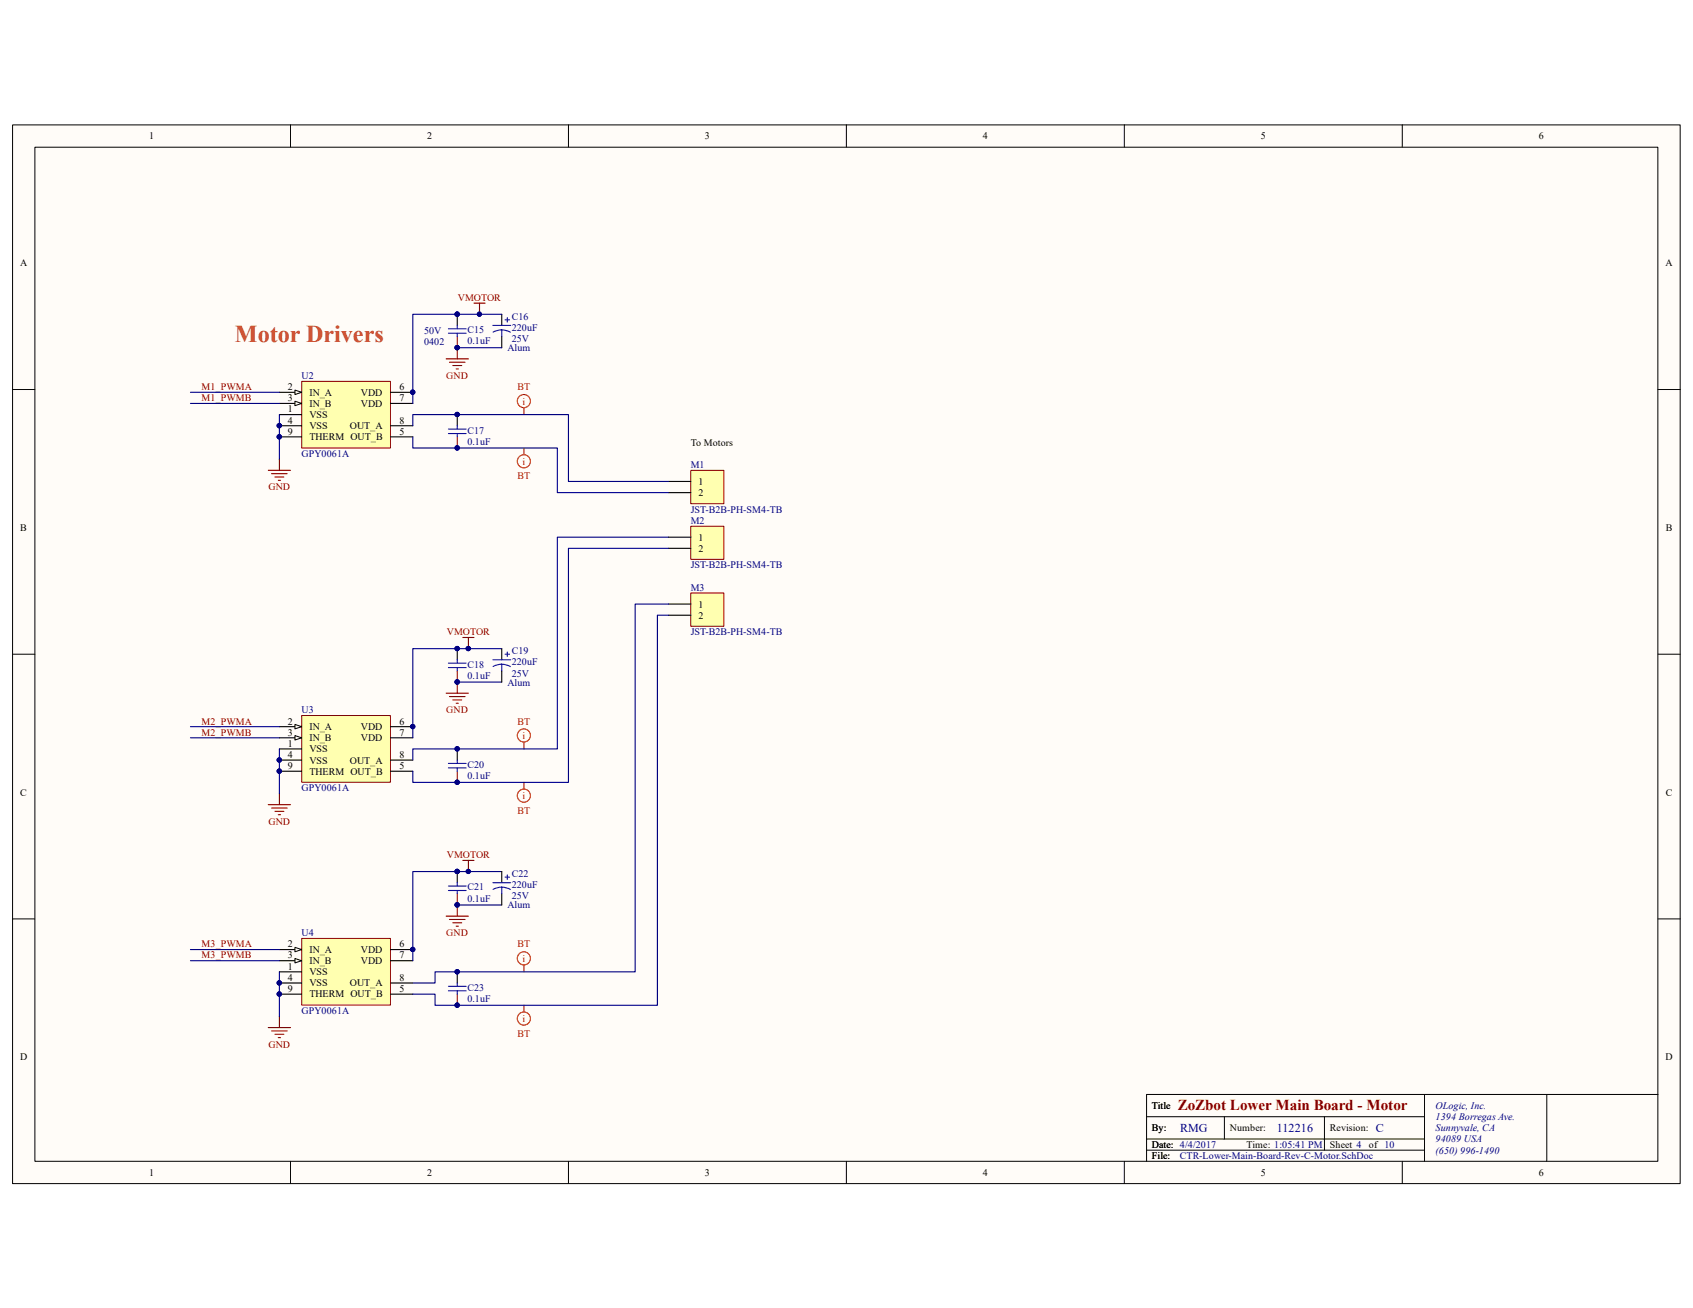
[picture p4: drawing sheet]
<svg xmlns="http://www.w3.org/2000/svg" width="279mm" height="216mm" viewBox="0 0 279 216" stroke-linecap="round" stroke-linejoin="round" font-family="sans-serif">
<path d="M2.1 20.7h275.2v174.7h-275.2z" fill="#fffcf8"/>
<path d="M2.1 20.6h275.2v174.8h-275.2z" fill="none" stroke="#000" stroke-width=".17"/>
<path d="M5.8 24.3h267.8v167.4h-267.8z" fill="#fffcf8"/>
<g fill="none" stroke="#000" stroke-width=".17">
<path d="M5.8 24.3h267.8v167.4h-267.8zM47.9 20.6v3.7M93.8 20.6v3.7M139.7 20.6v3.7M185.6 20.6v3.7M231.4 20.6v3.7M2.1 64.3h3.6M273.6 64.3h3.7M2.1 108h3.6M273.6 108h3.7M2.1 151.7h3.6M273.6 151.7h3.7"/>
<path d="M47.9 191.7v3.7M93.8 191.7v3.7M139.7 191.7v3.7M185.6 191.7v3.7M189.2 184.3h45.9M189.2 189.8h45.9M189.2 188h45.9M202.1 184.3v3.7M218.6 184.3v5.5M231.4 191.7v3.7M235.1 180.7v11M255.3 180.7h-66.1v11"/>
<path d="M273.6 180.7h-18.3v11"/>
</g>
<path d="M49.8 118.2h14.6v10.9h-14.6z" fill="#ffffb0"/>
<path d="M49.8 118.1h14.6v11h-14.6z" fill="none" stroke="#800000" stroke-width=".17"/>
<path d="M46.1 119.9h3.7M46.1 123.6h3.7" fill="none" stroke="#000" stroke-width=".18"/>
<path d="M48.7 119.6l1.1 .3-1.1 .4z" fill="#fffcf8"/>
<path d="M48.7 119.6l1.1 .3-1.1 .4z" fill="none" stroke="#000" stroke-width=".17"/>
<path d="M46.1 121.8h3.7" fill="none" stroke="#000" stroke-width=".18"/>
<path d="M48.7 121.4l1.1 .4-1.1 .4z" fill="#fffcf8"/>
<path d="M48.7 121.4l1.1 .4-1.1 .4z" fill="none" stroke="#000" stroke-width=".17"/>
<path d="M64.5 119.9h3.6M75.5 107.1v1.8M46.1 125.5h3.7M46.1 127.3h3.7M64.5 125.5h3.6M64.5 127.3h3.6M64.5 121.8h3.6M75.5 123.6v1.9" fill="none" stroke="#000" stroke-width=".18"/>
<g fill="#000080" stroke="#000080" stroke-width=".17">
<circle cx="46.1" cy="125.4" r=".35"/>
<circle cx="68.1" cy="119.9" r=".35"/>
<circle cx="46.1" cy="127.3" r=".35"/>
<circle cx="75.4" cy="112.6" r=".35"/>
<circle cx="75.4" cy="107" r=".35"/>
<circle cx="75.4" cy="129.1" r=".35"/>
<circle cx="75.4" cy="123.6" r=".35"/>
</g>
<path d="M73.6 114.4h3.7M74.2 115h2.6M74.7 115.5h1.5M75.3 116.1h.3M75.5 112.6v1.8M44.3 132.8h3.6M44.8 133.4h2.6M45.4 133.9h1.4M45.9 134.5h.4M46.1 131v1.8" fill="none" stroke="#800000" stroke-width=".18"/>
<path d="M75.5 110.7v1.9M75.5 127.3v1.8" fill="none" stroke="#bf0000" stroke-width=".18"/>
<path d="M74 109.5h2.9M74 110.2h2.9M75.5 108.9v.6M75.5 110.2v.5M74 126h2.9M74 126.7h2.9M75.5 125.5v.5M75.5 126.7v.6" fill="none" stroke="#00f" stroke-width=".18"/>
<path d="M49.8 63h14.6v11h-14.6z" fill="#ffffb0"/>
<path d="M49.8 62.9h14.6v11.1h-14.6z" fill="none" stroke="#800000" stroke-width=".17"/>
<path d="M46.1 68.4h3.7M46.1 64.8h3.7" fill="none" stroke="#000" stroke-width=".18"/>
<path d="M48.7 64.4l1.1 .4-1.1 .3z" fill="#fffcf8"/>
<path d="M48.7 64.4l1.1 .4-1.1 .3z" fill="none" stroke="#000" stroke-width=".17"/>
<path d="M46.1 66.6h3.7" fill="none" stroke="#000" stroke-width=".18"/>
<path d="M48.7 66.2l1.1 .4-1.1 .4z" fill="#fffcf8"/>
<path d="M48.7 66.2l1.1 .4-1.1 .4z" fill="none" stroke="#000" stroke-width=".17"/>
<path d="M75.5 51.9v1.8M46.1 70.3h3.7M46.1 72.1h3.7M64.5 70.3h3.6M64.5 72.1h3.6M64.5 64.8h3.6M64.5 66.6h3.6M75.5 68.4v1.9" fill="none" stroke="#000" stroke-width=".18"/>
<g fill="#000080" stroke="#000080" stroke-width=".17">
<circle cx="46.1" cy="70.3" r=".35"/>
<circle cx="68.1" cy="64.7" r=".35"/>
<circle cx="46.1" cy="72.1" r=".35"/>
<circle cx="75.4" cy="57.4" r=".35"/>
<circle cx="75.4" cy="51.9" r=".35"/>
<circle cx="75.4" cy="73.9" r=".35"/>
<circle cx="75.4" cy="68.4" r=".35"/>
<circle cx="77.3" cy="107" r=".35"/>
</g>
<path d="M73.6 59.2h3.7M74.2 59.8h2.6M75.5 57.4v1.8M44.3 77.6h3.6M44.8 78.2h2.6M45.4 78.7h1.4M45.9 79.3h.4M46.1 75.8v1.8M74.7 60.3h1.5M75.3 60.9h.3M76.4 105.2h1.8M77.3 105.2v1.9" fill="none" stroke="#800000" stroke-width=".18"/>
<path d="M75.5 55.6v1.8M75.5 72.1v1.9" fill="none" stroke="#bf0000" stroke-width=".18"/>
<path d="M74 54.3h2.9M74 55h2.9M75.5 53.7v.6M75.5 55v.6M74 70.8h2.9M74 71.6h2.9M75.5 70.3v.5M75.5 71.6v.5" fill="none" stroke="#00f" stroke-width=".18"/>
<g fill="none" stroke="#f00" stroke-width=".18">
<path d="M86.5 67.3v1.1M86.5 74v1.1M86.5 122.5v1.1M86.5 129.1v1.1"/>
<circle cx="86.5" cy="66.2" r="1.08"/>
<circle cx="86.5" cy="76.1" r="1.08"/>
<circle cx="86.5" cy="131.3" r="1.08"/>
<circle cx="86.5" cy="121.4" r="1.08"/>
</g>
<path d="M49.8 154.9h14.6v11h-14.6z" fill="#ffffb0"/>
<path d="M49.8 154.9h14.6v11h-14.6z" fill="none" stroke="#800000" stroke-width=".17"/>
<path d="M46.1 156.7h3.7M46.1 160.4h3.7" fill="none" stroke="#000" stroke-width=".18"/>
<path d="M48.7 156.4l1.1 .3-1.1 .4z" fill="#fffcf8"/>
<path d="M48.7 156.4l1.1 .3-1.1 .4z" fill="none" stroke="#000" stroke-width=".17"/>
<path d="M46.1 158.6h3.7" fill="none" stroke="#000" stroke-width=".18"/>
<path d="M48.7 158.2l1.1 .4-1.1 .3z" fill="#fffcf8"/>
<path d="M48.7 158.2l1.1 .4-1.1 .3z" fill="none" stroke="#000" stroke-width=".17"/>
<path d="M64.5 156.7h3.6M64.5 158.6h3.6M75.5 143.9v1.8M46.1 162.3h3.7M46.1 164.1h3.7M64.5 162.3h3.6M64.5 164.1h3.6M75.5 160.4v1.9" fill="none" stroke="#000" stroke-width=".18"/>
<g fill="#000080" stroke="#000080" stroke-width=".17">
<circle cx="46.1" cy="162.2" r=".35"/>
<circle cx="68.1" cy="156.7" r=".35"/>
<circle cx="46.1" cy="164.1" r=".35"/>
<circle cx="75.4" cy="149.4" r=".35"/>
<circle cx="75.4" cy="143.8" r=".35"/>
<circle cx="75.4" cy="165.9" r=".35"/>
<circle cx="75.4" cy="160.4" r=".35"/>
</g>
<path d="M73.6 151.2h3.7M74.2 151.8h2.6M74.7 152.3h1.5M75.3 152.9h.3M75.5 149.4v1.8M44.3 169.6h3.6M44.8 170.2h2.6M45.4 170.7h1.4M45.9 171.3h.4M46.1 167.8v1.8" fill="none" stroke="#800000" stroke-width=".18"/>
<path d="M75.5 147.5v1.9M75.5 164.1v1.8" fill="none" stroke="#bf0000" stroke-width=".18"/>
<path d="M74 146.3h2.9M74 147h2.9M75.5 145.7v.6M75.5 147v.5M74 162.8h2.9M74 163.5h2.9M75.5 162.3v.5M75.5 163.5v.6" fill="none" stroke="#00f" stroke-width=".18"/>
<g fill="none" stroke="#f00" stroke-width=".18">
<path d="M86.5 159.3v1.1M86.5 165.9v1.1"/>
<circle cx="86.5" cy="158.2" r="1.08"/>
<circle cx="86.5" cy="168.1" r="1.08"/>
</g>
<path d="M114 77.7h5.5v5.4h-5.5z" fill="#ffffb0"/>
<path d="M114 77.6h5.5v5.5h-5.5z" fill="none" stroke="#800000" stroke-width=".17"/>
<path d="M110.3 79.5h3.7M110.3 81.3h3.7" fill="none" stroke="#000" stroke-width=".18"/>
<path d="M114 86.9h5.5v5.4h-5.5z" fill="#ffffb0"/>
<path d="M114 86.9h5.5v5.4h-5.5z" fill="none" stroke="#800000" stroke-width=".17"/>
<path d="M110.3 88.7h3.7M110.3 90.5h3.7" fill="none" stroke="#000" stroke-width=".18"/>
<path d="M114 97.9h5.5v5.5h-5.5z" fill="#ffffb0"/>
<path d="M114 97.9h5.5v5.5h-5.5z" fill="none" stroke="#800000" stroke-width=".17"/>
<path d="M82.8 51.9v1.8M82.8 55.6v1.8M110.3 99.7h3.7M82.8 107.1v1.8M82.8 110.7v1.9M110.3 101.5h3.7M82.8 143.9v1.8M82.8 147.5v1.9" fill="none" stroke="#000" stroke-width=".18"/>
<path d="M78.2 50h1.9M79.1 50v1.9M76.4 142h1.8M77.3 142v1.9" fill="none" stroke="#800000" stroke-width=".18"/>
<g fill="#000080" stroke="#000080" stroke-width=".17">
<circle cx="77.3" cy="143.8" r=".35"/>
<circle cx="79.1" cy="51.9" r=".35"/>
<circle cx="46.1" cy="125.4" r=".35"/>
<circle cx="46.1" cy="127.3" r=".35"/>
<circle cx="75.4" cy="112.6" r=".35"/>
<circle cx="46.1" cy="70.3" r=".35"/>
<circle cx="46.1" cy="72.1" r=".35"/>
<circle cx="75.4" cy="51.9" r=".35"/>
<circle cx="75.4" cy="57.4" r=".35"/>
<circle cx="68.1" cy="64.7" r=".35"/>
<circle cx="68.1" cy="119.9" r=".35"/>
<circle cx="75.4" cy="107" r=".35"/>
<circle cx="77.3" cy="107" r=".35"/>
<circle cx="46.1" cy="162.2" r=".35"/>
<circle cx="46.1" cy="164.1" r=".35"/>
<circle cx="75.4" cy="149.4" r=".35"/>
<circle cx="68.1" cy="156.7" r=".35"/>
<circle cx="75.4" cy="143.8" r=".35"/>
<circle cx="75.4" cy="160.4" r=".35"/>
<circle cx="75.4" cy="165.9" r=".35"/>
<circle cx="75.4" cy="129.1" r=".35"/>
<circle cx="75.4" cy="123.6" r=".35"/>
<circle cx="75.4" cy="73.9" r=".35"/>
<circle cx="75.4" cy="68.4" r=".35"/>
</g>
<g fill="none" stroke="#00f" stroke-width=".18">
<path d="M81.3 53.7h3M82.8 54.5v1.1M82.8 54.5l.7 .1 .7 .2M82.8 54.5h-.7l-.7 .3M83.4 52.8h.7M83.7 52.4v.8M81.3 108.9h3M82.8 109.6v1.1M82.8 109.6l.7 .1 .7 .3M82.8 109.6l-.7 .1-.7 .3M83.4 108h.7M83.7 107.6v.8"/>
<path d="M81.3 145.7h3M82.8 146.4v1.1M82.8 146.4l.7 .1 .7 .3M82.8 146.4l-.7 .1-.7 .3M83.4 144.8h.7M83.7 144.4v.7"/>
</g>
<g fill="none" stroke="#000080" stroke-width=".18">
<path d="M75.5 57.4h7.3M82.8 51.9h-14.7v14.7M31.4 64.8h14.7M31.4 66.6h14.7M46.1 68.4v7.4M68.1 72.1v1.9h23.9v7.3h18.3M68.1 70.3v-1.9h25.7v11.1h16.5M110.3 99.7h-5.5v60.7h-33v1.9h-3.7M110.3 90.5h-16.5v38.6h-25.7v-1.8M110.3 88.7h-18.3v34.9h-23.9v1.9M31.4 119.9h14.7M75.5 112.6h7.3"/>
<path d="M82.8 107.1h-14.7v14.7M110.3 101.5h-1.8v64.4h-36.7v-1.8h-3.7M31.4 121.8h14.7M46.1 123.6v7.4M31.4 156.7h14.7M31.4 158.6h14.7M75.5 149.4h7.3M82.8 143.9h-14.7v14.7M46.1 160.4v7.4"/>
</g>
<text font-size="4" fill="#de4f16" x="38.8" y="56.5">Motor Drivers</text>
<text font-size="2.5" fill="#800000" x="194.4" y="183.2">ZoZbot Lower Main Board - Motor</text>
<g font-size="2" fill="#000080">
<text x="194.7" y="186.9">RMG</text>
<text x="210.7" y="186.9">112216</text>
<text x="227.1" y="186.9">C</text>
</g>
<g font-size="1.7">
<text x="24.6" y="23">1</text>
<text x="70.5" y="23">2</text>
<text x="116.3" y="23">3</text>
<text x="162.2" y="23">4</text>
<text x="208.1" y="23">5</text>
<text x="253.9" y="23">6</text>
<text x="3.3" y="43.9">A</text>
<text x="274.9" y="43.9">A</text>
<text x="47.5" y="64.4">2</text>
<text x="51.1" y="65.3">IN_A</text>
<text x="59.6" y="65.3">VDD</text>
<text x="65.9" y="64.4">6</text>
<text x="47.5" y="68.1">1</text>
<text x="47.5" y="66.3">3</text>
<text x="47.5" y="69.9">4</text>
<text x="47.5" y="71.8">9</text>
<text x="51.1" y="69">VSS</text>
<text x="51.1" y="67.1">IN_B</text>
<text x="51.1" y="70.8">VSS</text>
<text x="57.7" y="70.8">OUT_A</text>
<text x="59.6" y="67.1">VDD</text>
<text x="65.9" y="71.8">5</text>
<text x="65.9" y="66.3">7</text>
<text x="65.9" y="69.9">8</text>
<text x="51.1" y="72.7">THERM OUT_B</text>
<text x="114" y="73.6">To Motors</text>
<text x="115.3" y="80.1">1</text>
<text x="115.3" y="81.9">2</text>
<text x="3.3" y="87.6">B</text>
<text x="115.3" y="89.2">1</text>
<text x="274.9" y="87.6">B</text>
<text x="115.3" y="91.1">2</text>
<text x="115.3" y="100.3">1</text>
<text x="115.3" y="102.1">2</text>
<text x="47.5" y="119.6">2</text>
<text x="65.9" y="119.6">6</text>
<text x="47.5" y="123.3">1</text>
<text x="47.5" y="121.4">3</text>
<text x="47.5" y="125.1">4</text>
<text x="51.1" y="124.2">VSS</text>
<text x="51.1" y="120.5">IN_A</text>
<text x="51.1" y="122.3">IN_B</text>
<text x="59.6" y="120.5">VDD</text>
<text x="59.6" y="122.3">VDD</text>
<text x="65.9" y="121.4">7</text>
<text x="65.9" y="125.1">8</text>
<text x="3.3" y="131.3">C</text>
<text x="47.5" y="127">9</text>
<text x="51.1" y="126">VSS</text>
<text x="51.1" y="127.8">THERM OUT_B</text>
<text x="57.7" y="126">OUT_A</text>
<text x="65.9" y="127">5</text>
<text x="274.9" y="131.3">C</text>
<text x="47.5" y="160.1">1</text>
<text x="47.5" y="156.4">2</text>
<text x="47.5" y="158.2">3</text>
<text x="47.5" y="161.9">4</text>
<text x="51.1" y="161">VSS</text>
<text x="51.1" y="157.3">IN_A</text>
<text x="51.1" y="159.1">IN_B</text>
<text x="59.6" y="157.3">VDD</text>
<text x="59.6" y="159.1">VDD</text>
<text x="65.9" y="156.4">6</text>
<text x="65.9" y="158.2">7</text>
<text x="65.9" y="161.9">8</text>
<text x="47.5" y="163.7">9</text>
<text x="51.1" y="162.8">VSS</text>
<text x="51.1" y="164.6">THERM OUT_B</text>
<text x="57.7" y="162.8">OUT_A</text>
<text x="65.9" y="163.7">5</text>
<text x="3.3" y="175">D</text>
<text x="274.9" y="175">D</text>
<text x="190.1" y="183.1">Title</text>
<text x="190.1" y="186.7">By:</text>
<text x="190.1" y="189.5">Date: 4/4/2017</text>
<text x="190.1" y="191.3">File:</text>
<text x="190.1" y="189.5">Date:</text>
<text x="203" y="186.7">Number:</text>
<text x="205.7" y="189.5">Time: 1:05:41 PM</text>
<text x="219.5" y="186.7">Revision:</text>
<text x="219.5" y="189.5">Sheet 4</text>
<text x="225.9" y="189.5">of 10</text>
<text x="24.6" y="194.1">1</text>
<text x="70.5" y="194.1">2</text>
<text x="116.3" y="194.1">3</text>
<text x="162.2" y="194.1">4</text>
<text x="208.1" y="194.1">5</text>
<text x="253.9" y="194.1">6</text>
</g>
<g font-size="1.7" fill="#800000">
<text x="75.6" y="49.7">VMOTOR</text>
<text x="33.3" y="64.4">M1_PWMA</text>
<text x="73.7" y="62.6">GND</text>
<text x="33.3" y="66.3">M1_PWMB</text>
<text x="44.3" y="80.9">GND</text>
<text x="73.7" y="104.9">VMOTOR</text>
<text x="33.3" y="119.6">M2_PWMA</text>
<text x="73.7" y="117.7">GND</text>
<text x="33.3" y="121.4">M2_PWMB</text>
<text x="44.3" y="136.1">GND</text>
<text x="73.7" y="141.6">VMOTOR</text>
<text x="73.7" y="154.5">GND</text>
<text x="33.3" y="156.4">M3_PWMA</text>
<text x="33.3" y="158.2">M3_PWMB</text>
<text x="44.3" y="172.9">GND</text>
</g>
<g font-size="1.7" fill="#000080">
<text x="84.5" y="52.8">C16</text>
<text x="70" y="55.2">50V</text>
<text x="70" y="57">0402</text>
<text x="77.1" y="55">C15</text>
<text x="77.1" y="56.9">0.1uF</text>
<text x="83.7" y="58">Alum</text>
<text x="84.5" y="56.5">25V</text>
<text x="84.5" y="54.7">220uF</text>
<text x="49.8" y="62.6">U2</text>
<text x="77.1" y="71.6">C17</text>
<text x="49.8" y="75.4">GPY0061A</text>
<text x="77.1" y="73.4">0.1uF</text>
<text x="114" y="77.3">M1</text>
<text x="114" y="84.6">JST-B2B-PH-SM4-TB</text>
<text x="114" y="86.5">M2</text>
<text x="114" y="93.8">JST-B2B-PH-SM4-TB</text>
<text x="114" y="97.5">M3</text>
<text x="84.5" y="108">C19</text>
<text x="114" y="104.9">JST-B2B-PH-SM4-TB</text>
<text x="77.1" y="110.2">C18</text>
<text x="77.1" y="112.1">0.1uF</text>
<text x="83.7" y="113.2">Alum</text>
<text x="84.5" y="111.7">25V</text>
<text x="84.5" y="109.8">220uF</text>
<text x="49.8" y="117.7">U3</text>
<text x="49.8" y="130.6">GPY0061A</text>
<text x="77.1" y="126.7">C20</text>
<text x="77.1" y="128.6">0.1uF</text>
<text x="77.1" y="147">C21</text>
<text x="77.1" y="148.8">0.1uF</text>
<text x="83.7" y="149.9">Alum</text>
<text x="84.5" y="148.5">25V</text>
<text x="84.5" y="144.8">C22</text>
<text x="84.5" y="146.6">220uF</text>
<text x="49.8" y="154.5">U4</text>
<text x="49.8" y="167.4">GPY0061A</text>
<text x="77.1" y="163.5">C23</text>
<text x="77.1" y="165.4">0.1uF</text>
<text x="236.9" y="183.1">OLogic, Inc.</text>
<text x="236.9" y="184.9">1394 Borregas Ave.</text>
<text x="194.7" y="191.3">CTR-Lower-Main-Board-Rev-C-Motor.SchDoc</text>
<text x="236.9" y="186.7">Sunnyvale, CA</text>
<text x="236.9" y="188.6">94089 USA</text>
<text x="236.9" y="190.4">(650) 996-1490</text>
</g>
<g font-size="1.7" fill="#f00">
<text x="85.4" y="64.4">BT</text>
<text x="86.2" y="66.8">i</text>
<text x="86.2" y="76.7">i</text>
<text x="85.4" y="79.1">BT</text>
<text x="85.4" y="119.6">BT</text>
<text x="86.2" y="122">i</text>
<text x="86.2" y="131.9">i</text>
<text x="85.4" y="134.3">BT</text>
<text x="85.4" y="156.4">BT</text>
<text x="86.2" y="158.8">i</text>
<text x="85.4" y="171.1">BT</text>
<text x="86.2" y="168.7">i</text>
</g>
</svg>
